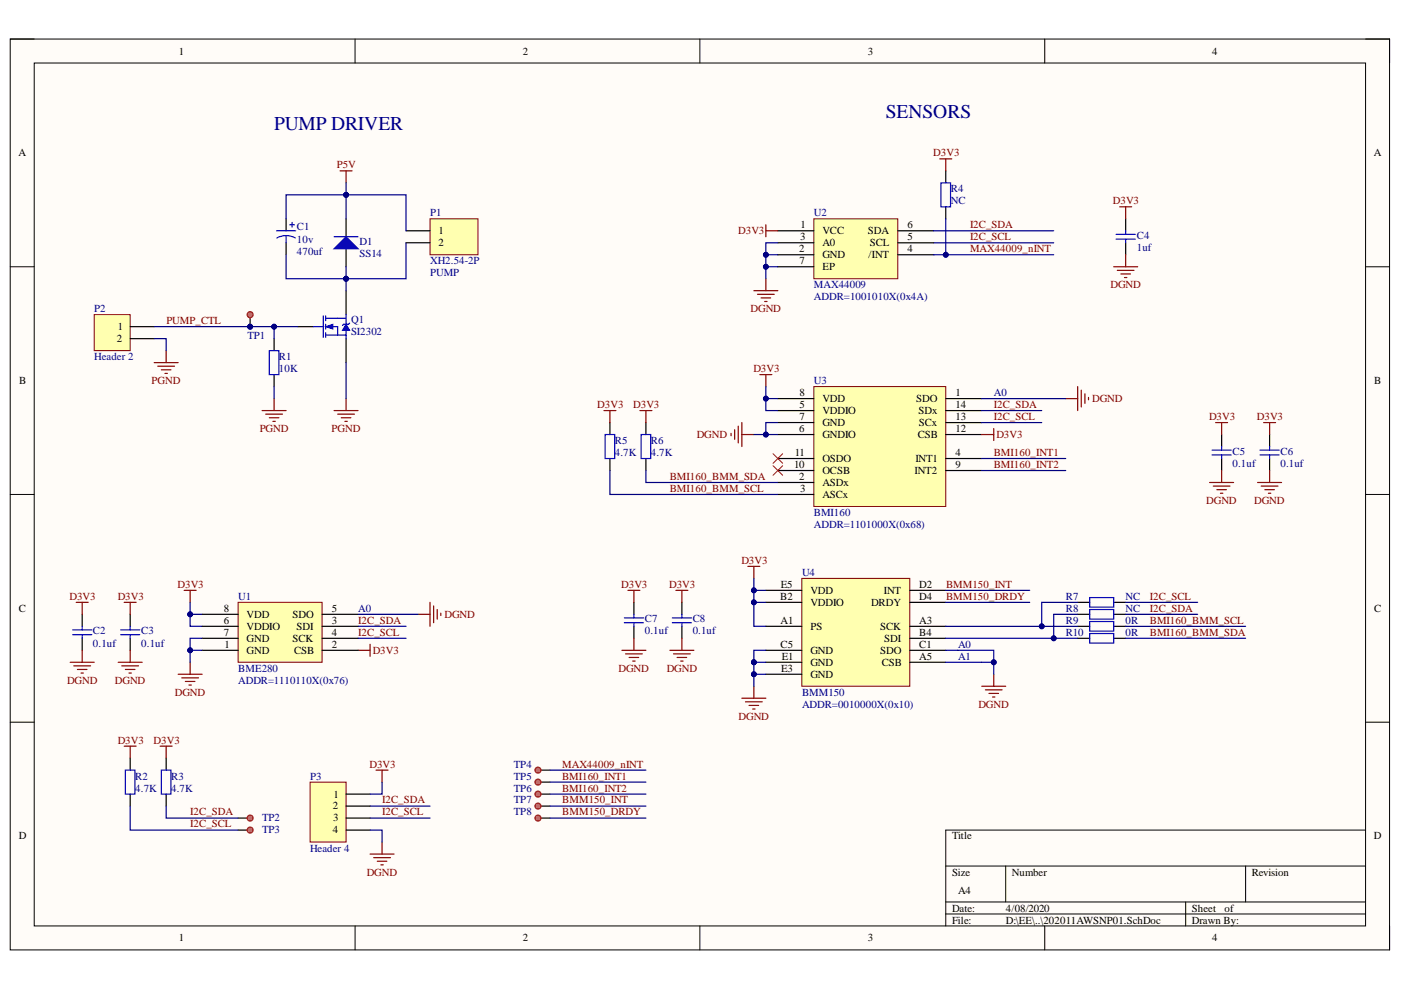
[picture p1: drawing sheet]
<svg xmlns="http://www.w3.org/2000/svg" width="297mm" height="210mm" viewBox="0 0 297 210" stroke-linecap="round" stroke-linejoin="round" font-family="sans-serif">
<path d="M2.2 8.3h292.4v193.1h-292.4z" fill-rule="evenodd" fill="#fffcf8"/>
<path d="M2.2 8.3h292.4v193.1h-292.4z" fill="none" stroke="#000" stroke-width=".21"/>
<path d="M7.3 13.4h282.2v182.9h-282.2z" fill-rule="evenodd" fill="#fffcf8"/>
<g fill="none" stroke="#000" stroke-width=".21">
<path d="M2.2 8.3h5.1M7.3 13.4h282.2v182.9h-282.2zM75.3 8.3v5.1M148.4 8.3v5.1M221.5 8.3v5.1M289.5 8.3h5.1v5.1M2.2 56.6h5.1M289.5 56.6h5.1M2.2 104.8h5.1M289.5 104.8h5.1M2.2 153.1h5.1M289.5 153.1h5.1"/>
<path d="M289.5 176h-89v20.3M75.3 196.3v5.1M148.4 196.3v5.1M200.5 183.6h89M200.5 191.2h89M200.5 193.8h89M213.2 183.6v7.6M221.5 196.3v5.1M251.4 191.2v5.1M264.1 183.6v7.6M294.6 196.3v5.1"/>
</g>
<path d="M55.6 87.1h5.1M56.3 87.8h3.6M57.1 88.6h2M57.9 89.3h.5M58.1 84.5v2.6M70.8 87.1h5.1M71.6 87.8h3.5M72.4 88.6h2M73.1 89.3h.5M73.4 84.5v2.6" fill="none" stroke="#800000" stroke-width=".25"/>
<path d="M58.1 71.8v2.5M58.1 79.4v2.6M63.2 69.3h3.3M73.4 61.6v5.1M73.4 71.8v5.1" fill="none" stroke="#000" stroke-width=".25"/>
<path d="M57.1 74.3h2v5.1h-2zM66.5 69.3h2M68.5 67v4.5M69 67.5h2.6M69 69.3h2.6M69 71h2.6M69 67v1M69 68.8v1M69 70.5v1" fill="none" stroke="#00f" stroke-width=".25"/>
<path d="M69 69.3l1.6-.5v1z" fill="#00f"/>
<path d="M69 69.3l1.6-.5v1z" fill="none" stroke="#00f" stroke-width=".21"/>
<path d="M73.4 68.8l.7 1.2h-1.5z" fill="#00f"/>
<path d="M73.4 68.8l.7 1.2h-1.5z" fill="none" stroke="#00f" stroke-width=".21"/>
<path d="M71.6 67.5h1.8M71.6 69.3v1.7h1.8M73.4 66.7v2.1M73.4 70v1.8M74.1 68.5l-.2 .3h-1l-.3 .2" fill="none" stroke="#00f" stroke-width=".25"/>
<path d="M91.2 46.4h10.1v7.6h-10.1z" fill-rule="evenodd" fill="#ffffb0"/>
<path d="M91.2 46.4h10.1v7.6h-10.1z" fill="none" stroke="#800000" stroke-width=".21"/>
<path d="M73.4 46.4v3.8M73.4 52.7v3.9M86.1 48.9h5.1M86.1 51.5h5.1" fill="none" stroke="#000" stroke-width=".25"/>
<path d="M70.8 52.7l2.6-2.5 2.5 2.5z" fill="#00f"/>
<path d="M70.8 52.7l2.6-2.5 2.5 2.5zM70.8 50.2h5.1" fill="none" stroke="#00f" stroke-width=".25"/>
<path d="M72.1 36.2h2.5M73.4 36.2v2.6" fill="none" stroke="#800000" stroke-width=".25"/>
<path d="M20 66.7h7.6v7.6h-7.6z" fill-rule="evenodd" fill="#ffffb0"/>
<path d="M20 66.7h7.6v7.6h-7.6z" fill="none" stroke="#800000" stroke-width=".21"/>
<path d="M27.6 69.3h5.1M27.6 71.8h5.1" fill="none" stroke="#000" stroke-width=".25"/>
<path d="M32.7 76.9h5.1M33.4 77.6h3.6M34.2 78.4h2M35 79.2h.5M35.2 74.3v2.6" fill="none" stroke="#800000" stroke-width=".25"/>
<circle cx="53" cy="69.3" r=".51" fill="#000080"/>
<circle cx="53" cy="69.3" r=".51" fill="none" stroke="#000080" stroke-width=".21"/>
<path d="M53 66.7v2.6" fill="none" stroke="#000" stroke-width=".25"/>
<circle cx="53" cy="69.3" r=".51" fill="#000080"/>
<circle cx="53" cy="69.3" r=".51" fill="none" stroke="#000080" stroke-width=".21"/>
<circle cx="53" cy="66.7" r=".64" fill="#e06666"/>
<circle cx="53" cy="66.7" r=".64" fill="none" stroke="#f00" stroke-width=".25"/>
<path d="M60.7 46.4v2.5M60.7 51.5v2.5" fill="none" stroke="#000" stroke-width=".25"/>
<path d="M58.6 48.9h4.1M60.7 49.9l1.2 .2 .7 .4M60.7 49.9l-1.3 .2-.7 .4M60.7 49.9v1.6M61.4 47.7h1M61.9 47.2v1" fill="none" stroke="#00f" stroke-width=".25"/>
<path d="M172.5 46.4h17.8v12.7h-17.8z" fill-rule="evenodd" fill="#ffffb0"/>
<path d="M172.5 46.4h17.8v12.7h-17.8z" fill="none" stroke="#800000" stroke-width=".21"/>
<path d="M164.9 51.5h7.6M164.9 48.9h7.6M164.9 54h7.6M164.9 56.6h7.6M190.3 51.5h7.7M190.3 48.9h7.7M190.3 54h7.7" fill="none" stroke="#000" stroke-width=".25"/>
<path d="M172.5 82h28v25.4h-28z" fill-rule="evenodd" fill="#ffffb0"/>
<path d="M172.5 82h28v25.4h-28z" fill="none" stroke="#800000" stroke-width=".21"/>
<g fill="none" stroke="#000" stroke-width=".25">
<path d="M200.5 36.2v2.6M200.5 43.8v2.6M238.7 46.4v2.5M238.7 51.5v2.5M129.3 89.6v2.5M129.3 97.2v2.6M136.9 89.6v2.5M136.9 97.2v2.6M164.9 87.1h7.6M164.9 84.5h7.6M164.9 97.2h7.6M164.9 92.1h7.6"/>
<path d="M164.9 89.6h7.6M164.9 99.8h7.6M200.5 87.1h7.7M200.5 84.5h7.7M200.5 97.2h7.7M200.5 92.1h7.7M200.5 89.6h7.7M200.5 99.8h7.7M259 92.1v2.6M259 97.2v2.6M269.2 92.1v2.6M269.2 97.2v2.6"/>
<path d="M164.9 102.3h7.6M164.9 104.8h7.6M17.4 130.3v2.5M17.4 135.3v2.6M27.6 130.3v2.5M27.6 135.3v2.6M134.4 127.7v2.6M134.4 132.8v2.5M144.6 127.7v2.6M144.6 132.8v2.5M228.5 127.7h2.5M228.5 130.3h2.5"/>
<path d="M228.5 132.8h2.5M228.5 135.3h2.5M236.1 127.7h2.6M236.1 130.3h2.6M236.1 132.8h2.6M236.1 135.3h2.6M27.6 160.7v2.6M27.6 168.4v2.5M35.2 160.7v2.6M35.2 168.4v2.5"/>
</g>
<g fill="none" stroke="#800000" stroke-width=".25">
<path d="M199.3 33.7h2.5M200.5 33.7v2.5M162.4 47.7v2.5M162.4 59.1v2.5M162.4 48.9h2.5M236.1 56.6h5.1M236.9 57.3h3.5M237.4 43.8h2.5M237.6 58.1h2.1M238.4 58.8h.5M238.7 43.8v2.6M238.7 54v2.6"/>
<path d="M159.8 61.6h5.1M160.6 62.4h3.6M161.1 79.4h2.5M161.4 63.2h2M162.1 63.9h.5M162.4 79.4v2.6M128 87.1h2.6M129.3 87.1v2.5M135.7 87.1h2.5M136.9 87.1v2.5M155 91.9v.5M155.8 91.1v2"/>
<path d="M156.5 90.4v3.5M157.3 89.6v5.1M157.3 92.1h2.5M208.2 92.1h2.5M210.7 90.9v2.5M226 84.5h2.5M228.5 82v5.1M229.3 82.7v3.6M230 83.5v2M230.8 84.3v.5M257.7 89.6h2.6M259 89.6v2.5"/>
<path d="M259 99.8v2.5M267.9 89.6h2.6M269.2 89.6v2.5M269.2 99.8v2.5M256.5 102.3h5M257.2 103.1h3.6M258 103.8h2M258.8 104.6h.5M266.6 102.3h5.1M267.4 103.1h3.6M268.2 103.8h2M268.9 104.6h.5"/>
<path d="M16.2 127.7h2.5M17.4 127.7v2.6M17.4 137.9v2.5M26.3 127.7h2.6M27.6 127.7v2.6M27.6 137.9v2.5M39 125.2h2.6M40.3 125.2v2.5M75.9 137.9h2.6M78.5 136.6v2.5M88.6 130.3h2.6M91.2 127.7v5.1"/>
<path d="M91.9 128.5v3.5M92.7 129.2v2.1M93.5 130v.5M131.9 137.9h5M132.6 138.6h3.6M133.1 125.2h2.6M133.4 139.4h2M134.4 125.2v2.5M134.4 135.3v2.6M142 137.9h5.1M142.8 138.6h3.6M143.3 125.2h2.5"/>
<path d="M143.6 139.4h2M144.6 125.2v2.5M144.6 135.3v2.6M158.6 120.1h2.5M159.8 120.1v2.5M14.9 140.4h5.1M15.6 141.2h3.6M16.4 141.9h2M17.2 142.7h.5M25.1 140.4h5M25.8 141.2h3.6M26.3 158.2h2.6"/>
<path d="M26.6 141.9h2M27.3 142.7h.6M27.6 158.2v2.5M34 158.2h2.5M35.2 158.2v2.5M37.8 143h5.1M38.5 143.7h3.6M39.3 144.5h2M40.1 145.2h.5M40.3 140.4v2.6M134.1 140.2h.6M144.3 140.2h.5"/>
<path d="M157.3 148h5.1M158.1 148.8h3.5M158.8 149.6h2M159.6 150.3h.5M159.8 145.5v2.5M208.2 145.5h5M208.9 146.3h3.6M209.7 147h2M210.4 147.8h.5M210.7 143v2.5"/>
</g>
<g fill="none" stroke="#00f" stroke-width=".25">
<path d="M199.5 38.8h2v5h-2zM236.6 50.7h4.1M236.6 49.7h4.1M238.7 48.9v.8M238.7 50.7v.8M128.3 92.1h2v5.1h-2zM135.9 92.1h2.1v5.1h-2.1zM257 95.4h4M257 96.5h4M259 94.7v.7M259 96.5v.7M267.1 95.4h4.1"/>
<path d="M267.1 96.5h4.1M269.2 94.7v.7M269.2 96.5v.7M15.4 133.6h4.1M15.4 134.6h4.1M17.4 132.8v.8M17.4 134.6v.7M25.6 133.6h4M25.6 134.6h4M27.6 132.8v.8M27.6 134.6v.7M132.4 131h4"/>
<path d="M132.4 132h4M134.4 130.3v.7M134.4 132v.8M142.5 131h4.1M142.5 132h4.1M144.6 130.3v.7M144.6 132v.8M231 126.7h5.1v2h-5.1zM231 129.2h5.1v2.1h-5.1zM231 131.8h5.1v2h-5.1zM231 134.3h5.1v2h-5.1zM26.6 163.3h2v5.1h-2z"/>
<path d="M34.2 163.3h2v5.1h-2z"/>
</g>
<path d="M163.9 96.2l2 2M163.9 98.7l2 2.1M165.9 96.2l-2 2M165.9 98.7l-2 2.1" fill="none" stroke="#f00" stroke-width=".21"/>
<path d="M50.5 127.7h17.8v12.7h-17.8z" fill-rule="evenodd" fill="#ffffb0"/>
<path d="M50.5 127.7h17.8v12.7h-17.8z" fill="none" stroke="#800000" stroke-width=".21"/>
<path d="M42.9 130.3h7.6M42.9 137.9h7.6M42.9 132.8h7.6M42.9 135.3h7.6M68.3 130.3h7.6M68.3 137.9h7.6M68.3 132.8h7.6M68.3 135.3h7.6M50.5 173.5h2.5" fill="none" stroke="#000" stroke-width=".25"/>
<circle cx="53" cy="173.5" r=".63" fill="#e06666"/>
<circle cx="53" cy="173.5" r=".63" fill="none" stroke="#f00" stroke-width=".25"/>
<path d="M50.5 176h2.5" fill="none" stroke="#000" stroke-width=".25"/>
<circle cx="53" cy="176" r=".63" fill="#e06666"/>
<circle cx="53" cy="176" r=".63" fill="none" stroke="#f00" stroke-width=".25"/>
<path d="M114.1 163.3h2.5" fill="none" stroke="#000" stroke-width=".25"/>
<circle cx="114.1" cy="163.3" r=".63" fill="#e06666"/>
<circle cx="114.1" cy="163.3" r=".63" fill="none" stroke="#f00" stroke-width=".25"/>
<path d="M114.1 165.8h2.5" fill="none" stroke="#000" stroke-width=".25"/>
<circle cx="114.1" cy="165.8" r=".63" fill="#e06666"/>
<circle cx="114.1" cy="165.8" r=".63" fill="none" stroke="#f00" stroke-width=".25"/>
<path d="M114.1 168.4h2.5" fill="none" stroke="#000" stroke-width=".25"/>
<circle cx="114.1" cy="168.4" r=".63" fill="#e06666"/>
<circle cx="114.1" cy="168.4" r=".63" fill="none" stroke="#f00" stroke-width=".25"/>
<path d="M114.1 170.9h2.5" fill="none" stroke="#000" stroke-width=".25"/>
<circle cx="114.1" cy="170.9" r=".63" fill="#e06666"/>
<circle cx="114.1" cy="170.9" r=".63" fill="none" stroke="#f00" stroke-width=".25"/>
<path d="M114.1 173.5h2.5" fill="none" stroke="#000" stroke-width=".25"/>
<circle cx="114.1" cy="173.5" r=".63" fill="#e06666"/>
<circle cx="114.1" cy="173.5" r=".63" fill="none" stroke="#f00" stroke-width=".25"/>
<path d="M170 122.6h22.9v22.9h-22.9z" fill-rule="evenodd" fill="#ffffb0"/>
<path d="M170 122.6h22.9v22.9h-22.9z" fill="none" stroke="#800000" stroke-width=".21"/>
<path d="M162.4 132.8h7.6M162.4 125.2h7.6M162.4 137.9h7.6M162.4 127.7h7.6M192.9 132.8h7.6M192.9 125.2h7.6M192.9 137.9h7.6M192.9 127.7h7.6M192.9 135.3h7.6M162.4 140.4h7.6M162.4 143h7.6M192.9 140.4h7.6" fill="none" stroke="#000" stroke-width=".25"/>
<path d="M210.7 140.4v2.6" fill="none" stroke="#000080" stroke-width=".25"/>
<circle cx="210.7" cy="140.4" r=".51" fill="#000080"/>
<circle cx="210.7" cy="140.4" r=".51" fill="none" stroke="#000080" stroke-width=".21"/>
<path d="M32.7 71.8h2.5v2.5M32.7 69.3h30.5M27.6 170.9v5.1h22.9" fill="none" stroke="#000080" stroke-width=".25"/>
<circle cx="58.1" cy="69.3" r=".51" fill="#000080"/>
<circle cx="58.1" cy="69.3" r=".51" fill="none" stroke="#000080" stroke-width=".21"/>
<circle cx="53" cy="69.3" r=".51" fill="#000080"/>
<circle cx="53" cy="69.3" r=".51" fill="none" stroke="#000080" stroke-width=".21"/>
<path d="M42.9 135.3h-2.6v2.6h2.6M35.2 170.9v2.6h15.3" fill="none" stroke="#000080" stroke-width=".25"/>
<circle cx="40.3" cy="137.9" r=".51" fill="#000080"/>
<circle cx="40.3" cy="137.9" r=".51" fill="none" stroke="#000080" stroke-width=".21"/>
<path d="M40.3 130.3v2.5h2.6" fill="none" stroke="#000080" stroke-width=".25"/>
<circle cx="40.3" cy="130.3" r=".51" fill="#000080"/>
<circle cx="40.3" cy="130.3" r=".51" fill="none" stroke="#000080" stroke-width=".21"/>
<path d="M40.3 127.7v2.6h2.6" fill="none" stroke="#000080" stroke-width=".25"/>
<circle cx="40.3" cy="130.3" r=".51" fill="#000080"/>
<circle cx="40.3" cy="130.3" r=".51" fill="none" stroke="#000080" stroke-width=".21"/>
<path d="M60.7 54v5.1h12.7" fill="none" stroke="#000080" stroke-width=".25"/>
<circle cx="73.4" cy="59.1" r=".51" fill="#000080"/>
<circle cx="73.4" cy="59.1" r=".51" fill="none" stroke="#000080" stroke-width=".21"/>
<path d="M60.7 46.4v-5.1h12.7v5.1" fill="none" stroke="#000080" stroke-width=".25"/>
<circle cx="73.4" cy="41.3" r=".51" fill="#000080"/>
<circle cx="73.4" cy="41.3" r=".51" fill="none" stroke="#000080" stroke-width=".21"/>
<path d="M86.1 51.5v7.6h-12.7" fill="none" stroke="#000080" stroke-width=".25"/>
<circle cx="73.4" cy="59.1" r=".51" fill="#000080"/>
<circle cx="73.4" cy="59.1" r=".51" fill="none" stroke="#000080" stroke-width=".21"/>
<path d="M73.4 41.3h12.7v7.6" fill="none" stroke="#000080" stroke-width=".25"/>
<circle cx="73.4" cy="41.3" r=".51" fill="#000080"/>
<circle cx="73.4" cy="41.3" r=".51" fill="none" stroke="#000080" stroke-width=".21"/>
<g fill="none" stroke="#000080" stroke-width=".25">
<path d="M129.3 99.8v5h35.6M136.9 99.8v2.5h28M75.9 135.3h10.2M75.9 132.8h10.2M75.9 130.3h12.7M159.8 140.4v2.6h2.6M78.5 170.9h12.7M78.5 173.5h12.7M116.6 170.9h20.3M116.6 168.4h20.3M116.6 165.8h20.3M116.6 163.3h20.3"/>
<path d="M116.6 173.5h20.3"/>
</g>
<circle cx="159.8" cy="143" r=".51" fill="#000080"/>
<circle cx="159.8" cy="143" r=".51" fill="none" stroke="#000080" stroke-width=".21"/>
<circle cx="159.8" cy="140.4" r=".51" fill="#000080"/>
<circle cx="159.8" cy="140.4" r=".51" fill="none" stroke="#000080" stroke-width=".21"/>
<path d="M159.8 140.4h2.6" fill="none" stroke="#000080" stroke-width=".25"/>
<circle cx="159.8" cy="140.4" r=".51" fill="#000080"/>
<circle cx="159.8" cy="140.4" r=".51" fill="none" stroke="#000080" stroke-width=".21"/>
<path d="M162.4 137.9h-2.6v2.5" fill="none" stroke="#000080" stroke-width=".25"/>
<circle cx="159.8" cy="140.4" r=".51" fill="#000080"/>
<circle cx="159.8" cy="140.4" r=".51" fill="none" stroke="#000080" stroke-width=".21"/>
<path d="M159.8 127.7v5.1h2.6" fill="none" stroke="#000080" stroke-width=".25"/>
<circle cx="159.8" cy="127.7" r=".51" fill="#000080"/>
<circle cx="159.8" cy="127.7" r=".51" fill="none" stroke="#000080" stroke-width=".21"/>
<path d="M159.8 125.2v2.5h2.6" fill="none" stroke="#000080" stroke-width=".25"/>
<circle cx="159.8" cy="125.2" r=".51" fill="#000080"/>
<circle cx="159.8" cy="125.2" r=".51" fill="none" stroke="#000080" stroke-width=".21"/>
<circle cx="159.8" cy="127.7" r=".51" fill="#000080"/>
<circle cx="159.8" cy="127.7" r=".51" fill="none" stroke="#000080" stroke-width=".21"/>
<path d="M159.8 122.6v2.6h2.6" fill="none" stroke="#000080" stroke-width=".25"/>
<circle cx="159.8" cy="125.2" r=".51" fill="#000080"/>
<circle cx="159.8" cy="125.2" r=".51" fill="none" stroke="#000080" stroke-width=".21"/>
<path d="M159.8 92.1h5.1" fill="none" stroke="#000080" stroke-width=".25"/>
<circle cx="162.4" cy="92.1" r=".51" fill="#000080"/>
<circle cx="162.4" cy="92.1" r=".51" fill="none" stroke="#000080" stroke-width=".21"/>
<path d="M164.9 89.6h-2.5v2.5" fill="none" stroke="#000080" stroke-width=".25"/>
<circle cx="162.4" cy="92.1" r=".51" fill="#000080"/>
<circle cx="162.4" cy="92.1" r=".51" fill="none" stroke="#000080" stroke-width=".21"/>
<path d="M162.4 84.5v2.6h2.5" fill="none" stroke="#000080" stroke-width=".25"/>
<circle cx="162.4" cy="84.5" r=".51" fill="#000080"/>
<circle cx="162.4" cy="84.5" r=".51" fill="none" stroke="#000080" stroke-width=".21"/>
<path d="M162.4 82v2.5h2.5" fill="none" stroke="#000080" stroke-width=".25"/>
<circle cx="162.4" cy="84.5" r=".51" fill="#000080"/>
<circle cx="162.4" cy="84.5" r=".51" fill="none" stroke="#000080" stroke-width=".21"/>
<path d="M164.9 56.6h-2.5v2.5" fill="none" stroke="#000080" stroke-width=".25"/>
<circle cx="162.4" cy="56.6" r=".51" fill="#000080"/>
<circle cx="162.4" cy="56.6" r=".51" fill="none" stroke="#000080" stroke-width=".21"/>
<path d="M164.9 54h-2.5v2.6" fill="none" stroke="#000080" stroke-width=".25"/>
<circle cx="162.4" cy="54" r=".51" fill="#000080"/>
<circle cx="162.4" cy="54" r=".51" fill="none" stroke="#000080" stroke-width=".21"/>
<circle cx="162.4" cy="56.6" r=".51" fill="#000080"/>
<circle cx="162.4" cy="56.6" r=".51" fill="none" stroke="#000080" stroke-width=".21"/>
<path d="M164.9 51.5h-2.5v2.5" fill="none" stroke="#000080" stroke-width=".25"/>
<circle cx="162.4" cy="54" r=".51" fill="#000080"/>
<circle cx="162.4" cy="54" r=".51" fill="none" stroke="#000080" stroke-width=".21"/>
<path d="M198 54h2.5" fill="none" stroke="#000080" stroke-width=".25"/>
<circle cx="200.5" cy="54" r=".51" fill="#000080"/>
<circle cx="200.5" cy="54" r=".51" fill="none" stroke="#000080" stroke-width=".21"/>
<path d="M198 51.5h25.4M198 48.9h25.4M200.5 135.3h28M200.5 137.9h2.6M200.5 140.4h7.7" fill="none" stroke="#000080" stroke-width=".25"/>
<circle cx="223.4" cy="135.3" r=".51" fill="#000080"/>
<circle cx="223.4" cy="135.3" r=".51" fill="none" stroke="#000080" stroke-width=".21"/>
<path d="M200.5 132.8h28" fill="none" stroke="#000080" stroke-width=".25"/>
<circle cx="220.9" cy="132.8" r=".51" fill="#000080"/>
<circle cx="220.9" cy="132.8" r=".51" fill="none" stroke="#000080" stroke-width=".21"/>
<path d="M200.5 46.4v7.6h22.9M200.5 127.7h17.8M200.5 125.2h17.8" fill="none" stroke="#000080" stroke-width=".25"/>
<circle cx="200.5" cy="54" r=".51" fill="#000080"/>
<circle cx="200.5" cy="54" r=".51" fill="none" stroke="#000080" stroke-width=".21"/>
<path d="M203.1 137.9h7.6v2.5h-2.5" fill="none" stroke="#000080" stroke-width=".25"/>
<circle cx="210.7" cy="140.4" r=".51" fill="#000080"/>
<circle cx="210.7" cy="140.4" r=".51" fill="none" stroke="#000080" stroke-width=".21"/>
<path d="M208.2 99.8h17.8M208.2 97.2h17.8M208.2 89.6h12.7M208.2 87.1h12.7M208.2 84.5h17.8M228.5 127.7h-7.6v5.1" fill="none" stroke="#000080" stroke-width=".25"/>
<circle cx="220.9" cy="132.8" r=".51" fill="#000080"/>
<circle cx="220.9" cy="132.8" r=".51" fill="none" stroke="#000080" stroke-width=".21"/>
<path d="M228.5 130.3h-5.1v5" fill="none" stroke="#000080" stroke-width=".25"/>
<circle cx="223.4" cy="135.3" r=".51" fill="#000080"/>
<circle cx="223.4" cy="135.3" r=".51" fill="none" stroke="#000080" stroke-width=".21"/>
<path d="M40.3 137.9v2.5M238.7 135.3h25.4M238.7 132.8h25.4M238.7 130.3h15.2M238.7 127.7h15.2" fill="none" stroke="#000080" stroke-width=".25"/>
<circle cx="40.3" cy="137.9" r=".51" fill="#000080"/>
<circle cx="40.3" cy="137.9" r=".51" fill="none" stroke="#000080" stroke-width=".21"/>
<path d="M58.1 69.3v2.5M58.1 82v2.5" fill="none" stroke="#000080" stroke-width=".25"/>
<circle cx="58.1" cy="69.3" r=".51" fill="#000080"/>
<circle cx="58.1" cy="69.3" r=".51" fill="none" stroke="#000080" stroke-width=".21"/>
<path d="M73.4 56.6v5M73.4 76.9v7.6" fill="none" stroke="#000080" stroke-width=".25"/>
<circle cx="73.4" cy="59.1" r=".51" fill="#000080"/>
<circle cx="73.4" cy="59.1" r=".51" fill="none" stroke="#000080" stroke-width=".21"/>
<path d="M73.4 38.8v2.5" fill="none" stroke="#000080" stroke-width=".25"/>
<circle cx="73.4" cy="41.3" r=".51" fill="#000080"/>
<circle cx="73.4" cy="41.3" r=".51" fill="none" stroke="#000080" stroke-width=".21"/>
<path d="M159.8 143v2.5" fill="none" stroke="#000080" stroke-width=".25"/>
<circle cx="159.8" cy="143" r=".51" fill="#000080"/>
<circle cx="159.8" cy="143" r=".51" fill="none" stroke="#000080" stroke-width=".21"/>
<path d="M65.7 165.8h7.7v12.7h-7.7z" fill-rule="evenodd" fill="#ffffb0"/>
<path d="M65.7 165.8h7.7v12.7h-7.7z" fill="none" stroke="#800000" stroke-width=".21"/>
<path d="M73.4 168.4h5.1M73.4 170.9h5.1M73.4 173.5h5.1M73.4 176h5.1" fill="none" stroke="#000" stroke-width=".25"/>
<path d="M79.7 163.3h2.6M81 163.3v2.5M81 178.5v2.6M78.5 181.1h5M79.2 181.8h3.6M80 182.6h2M80.7 183.4h.6" fill="none" stroke="#800000" stroke-width=".25"/>
<path d="M78.5 176h2.5v2.5M81 165.8v2.6h-2.5" fill="none" stroke="#000080" stroke-width=".25"/>
<g font-size="4.1" fill="#000080">
<text x="58.1" y="27.6">PUMP DRIVER</text>
<text x="187.8" y="25.1">SENSORS</text>
</g>
<g font-size="2.3">
<text x="37.9" y="11.6">1</text>
<text x="110.8" y="11.6">2</text>
<text x="184" y="11.6">3</text>
<text x="257" y="11.6">4</text>
<text x="3.9" y="33.1">A</text>
<text x="291.3" y="33.1">A</text>
<text x="93" y="49.7">1</text>
<text x="93" y="52.3">2</text>
<text x="169.5" y="53.5">2</text>
<text x="169.6" y="51">3</text>
<text x="169.7" y="48.4">1</text>
<text x="174.4" y="49.7">VCC</text>
<text x="174.4" y="52.3">A0</text>
<text x="184" y="49.7">SDA</text>
<text x="184.4" y="52.3">SCL</text>
<text x="192.4" y="51">5</text>
<text x="192.4" y="53.5">4</text>
<text x="192.4" y="48.4">6</text>
<text x="169.5" y="56.1">7</text>
<text x="174.4" y="54.8">GND</text>
<text x="174.4" y="57.3">EP</text>
<text x="184.2" y="54.8">/INT</text>
<text x="25" y="70">1</text>
<text x="24.8" y="72.5">2</text>
<text x="4.1" y="81.4">B</text>
<text x="169.5" y="84">8</text>
<text x="202.6" y="84">1</text>
<text x="291.4" y="81.4">B</text>
<text x="169.5" y="86.5">5</text>
<text x="169.5" y="89">7</text>
<text x="174.4" y="87.8">VDDIO</text>
<text x="174.4" y="85.2">VDD</text>
<text x="194.2" y="85.2">SDO</text>
<text x="194.7" y="87.8">SDx</text>
<text x="202.6" y="86.5">14</text>
<text x="202.6" y="89">13</text>
<text x="169.5" y="91.6">6</text>
<text x="174.4" y="92.9">GNDIO</text>
<text x="174.4" y="90.3">GND</text>
<text x="194.6" y="92.9">CSB</text>
<text x="194.8" y="90.3">SCx</text>
<text x="202.6" y="91.6">12</text>
<text x="168.4" y="99.3">10</text>
<text x="168.5" y="96.7">11</text>
<text x="169.5" y="101.8">2</text>
<text x="174.4" y="98">OSDO</text>
<text x="174.4" y="100.5">OCSB</text>
<text x="193.9" y="100.5">INT2</text>
<text x="194.1" y="98">INT1</text>
<text x="202.6" y="96.7">4</text>
<text x="202.6" y="99.3">9</text>
<text x="169.6" y="104.3">3</text>
<text x="174.4" y="103.1">ASDx</text>
<text x="174.4" y="105.6">ASCx</text>
<text x="165.6" y="124.6">E5</text>
<text x="171.8" y="125.9">VDD</text>
<text x="187.4" y="125.9">INT</text>
<text x="194.9" y="124.6">D2</text>
<text x="4" y="129.7">C</text>
<text x="47.5" y="129.7">8</text>
<text x="52.3" y="131">VDD</text>
<text x="62" y="131">SDO</text>
<text x="70.4" y="129.7">5</text>
<text x="165.4" y="127.2">B2</text>
<text x="171.8" y="128.4">VDDIO</text>
<text x="184.7" y="128.4">DRDY</text>
<text x="194.9" y="127.2">D4</text>
<text x="291.4" y="129.7">C</text>
<text x="47.5" y="132.2">6</text>
<text x="47.5" y="134.8">7</text>
<text x="47.6" y="137.4">1</text>
<text x="52.3" y="133.5">VDDIO</text>
<text x="52.3" y="136.1">GND</text>
<text x="62" y="136.1">SCK</text>
<text x="62.9" y="133.5">SDI</text>
<text x="70.4" y="137.4">2</text>
<text x="70.4" y="132.2">3</text>
<text x="70.4" y="134.8">4</text>
<text x="165.5" y="132.2">A1</text>
<text x="165.5" y="137.4">C5</text>
<text x="171.8" y="133.5">PS</text>
<text x="186.6" y="133.5">SCK</text>
<text x="187.5" y="136.1">SDI</text>
<text x="194.9" y="137.4">C1</text>
<text x="194.9" y="134.8">B4</text>
<text x="194.9" y="132.2">A3</text>
<text x="52.3" y="138.7">GND</text>
<text x="62.3" y="138.7">CSB</text>
<text x="165.6" y="142.5">E3</text>
<text x="165.7" y="139.9">E1</text>
<text x="171.8" y="138.7">GND</text>
<text x="171.8" y="141.2">GND</text>
<text x="171.8" y="143.7">GND</text>
<text x="186.6" y="138.7">SDO</text>
<text x="187" y="141.2">CSB</text>
<text x="194.9" y="139.9">A5</text>
<text x="70.6" y="171.6">2</text>
<text x="70.7" y="169.1">1</text>
<text x="4" y="178">D</text>
<text x="70.6" y="176.7">4</text>
<text x="70.6" y="174.2">3</text>
<text x="201.9" y="178">Title</text>
<text x="291.3" y="178">D</text>
<text x="201.9" y="185.7">Size</text>
<text x="214.5" y="185.7">Number</text>
<text x="265.4" y="185.7">Revision</text>
<text x="203.1" y="189.5">A4</text>
<text x="201.9" y="193.3">Date:</text>
<text x="201.9" y="195.8">File:</text>
<text x="213.3" y="193.3">4/08/2020</text>
<text x="213.3" y="195.8">D:\EE\..\202011AWSNP01.SchDoc</text>
<text x="252.7" y="193.3">Sheet</text>
<text x="252.7" y="195.8">Drawn By:</text>
<text x="259.6" y="193.3">of</text>
<text x="37.9" y="199.6">1</text>
<text x="110.8" y="199.6">2</text>
<text x="184" y="199.6">3</text>
<text x="257" y="199.6">4</text>
</g>
<g font-size="2.3" fill="#800000">
<text x="71.4" y="35.7">P5V</text>
<text x="197.9" y="33.1">D3V3</text>
<text x="235.9" y="43.3">D3V3</text>
<text x="156.5" y="49.7">D3V3</text>
<text x="205.7" y="48.4">I2C_SDA</text>
<text x="205.7" y="51">I2C_SCL</text>
<text x="205.7" y="53.5">MAX44009_nINT</text>
<text x="235.4" y="61.1">DGND</text>
<text x="35.3" y="68.7">PUMP_CTL</text>
<text x="159.1" y="66.2">DGND</text>
<text x="32.1" y="81.4">PGND</text>
<text x="159.7" y="78.9">D3V3</text>
<text x="126.6" y="86.5">D3V3</text>
<text x="134.3" y="86.5">D3V3</text>
<text x="210.7" y="86.5">I2C_SDA</text>
<text x="210.7" y="89">I2C_SCL</text>
<text x="231.5" y="85.2">DGND</text>
<text x="256.3" y="89">D3V3</text>
<text x="266.5" y="89">D3V3</text>
<text x="55.1" y="91.6">PGND</text>
<text x="70.3" y="91.6">PGND</text>
<text x="147.7" y="92.9">DGND</text>
<text x="211.2" y="92.9">D3V3</text>
<text x="142" y="101.8">BMI160_BMM_SDA</text>
<text x="210.7" y="96.7">BMI160_INT1</text>
<text x="210.7" y="99.3">BMI160_INT2</text>
<text x="142" y="104.3">BMI160_BMM_SCL</text>
<text x="255.7" y="106.9">DGND</text>
<text x="265.9" y="106.9">DGND</text>
<text x="157.2" y="119.5">D3V3</text>
<text x="37.6" y="124.6">D3V3</text>
<text x="131.7" y="124.6">D3V3</text>
<text x="141.9" y="124.6">D3V3</text>
<text x="200.6" y="124.6">BMM150_INT</text>
<text x="14.7" y="127.2">D3V3</text>
<text x="25" y="127.2">D3V3</text>
<text x="94.2" y="131">DGND</text>
<text x="200.6" y="127.2">BMM150_DRDY</text>
<text x="243.8" y="127.2">I2C_SCL</text>
<text x="243.8" y="129.7">I2C_SDA</text>
<text x="76" y="132.2">I2C_SDA</text>
<text x="76" y="134.8">I2C_SCL</text>
<text x="243.8" y="134.8">BMI160_BMM_SDA</text>
<text x="243.8" y="132.2">BMI160_BMM_SCL</text>
<text x="79" y="138.7">D3V3</text>
<text x="131.1" y="142.5">DGND</text>
<text x="141.4" y="142.5">DGND</text>
<text x="14.2" y="145">DGND</text>
<text x="24.4" y="145">DGND</text>
<text x="37.1" y="147.5">DGND</text>
<text x="156.6" y="152.6">DGND</text>
<text x="207.4" y="150.1">DGND</text>
<text x="25" y="157.7">D3V3</text>
<text x="32.6" y="157.7">D3V3</text>
<text x="78.3" y="162.7">D3V3</text>
<text x="119.2" y="165.3">BMI160_INT1</text>
<text x="119.2" y="167.8">BMI160_INT2</text>
<text x="119.2" y="162.7">MAX44009_nINT</text>
<text x="40.4" y="172.9">I2C_SDA</text>
<text x="81" y="170.4">I2C_SDA</text>
<text x="81" y="172.9">I2C_SCL</text>
<text x="119.2" y="170.4">BMM150_INT</text>
<text x="119.2" y="172.9">BMM150_DRDY</text>
<text x="40.4" y="175.4">I2C_SCL</text>
<text x="77.7" y="185.7">DGND</text>
</g>
<g font-size="2.3" fill="#000080">
<text x="201.6" y="40.8">R4</text>
<text x="91.2" y="45.8">P1</text>
<text x="172.6" y="45.8">U2</text>
<text x="201.6" y="43.3">NC</text>
<text x="62.9" y="51.5">10v</text>
<text x="62.9" y="48.9">C1</text>
<text x="76.2" y="52">D1</text>
<text x="241" y="53.3">1uf</text>
<text x="241" y="50.7">C4</text>
<text x="62.9" y="54">470uf</text>
<text x="76.2" y="54.5">SS14</text>
<text x="91.2" y="56.1">XH2.54-2P</text>
<text x="91.2" y="58.6">PUMP</text>
<text x="172.6" y="61.1">MAX44009</text>
<text x="172.6" y="63.7">ADDR=1001010X(0x4A)</text>
<text x="20" y="66.2">P2</text>
<text x="52.5" y="71.8">TP1</text>
<text x="74.4" y="68.5">Q1</text>
<text x="74.4" y="71">SI2302</text>
<text x="20" y="76.3">Header 2</text>
<text x="59.1" y="76.3">R1</text>
<text x="59.1" y="78.9">10K</text>
<text x="172.6" y="81.4">U3</text>
<text x="210.7" y="84">A0</text>
<text x="130.4" y="94.2">R5</text>
<text x="138" y="94.2">R6</text>
<text x="130.4" y="96.7">4.7K</text>
<text x="138" y="96.7">4.7K</text>
<text x="261.3" y="99">0.1uf</text>
<text x="261.3" y="96.5">C5</text>
<text x="271.5" y="99">0.1uf</text>
<text x="271.5" y="96.5">C6</text>
<text x="172.6" y="109.4">BMI160</text>
<text x="172.6" y="111.9">ADDR=1101000X(0x68)</text>
<text x="170" y="122.1">U4</text>
<text x="50.5" y="127.2">U1</text>
<text x="76" y="129.7">A0</text>
<text x="136.7" y="132">C7</text>
<text x="146.9" y="132">C8</text>
<text x="226" y="127.2">R7</text>
<text x="226" y="129.7">R8</text>
<text x="238.7" y="127.2">NC</text>
<text x="238.7" y="129.7">NC</text>
<text x="19.7" y="137.1">0.1uf</text>
<text x="19.7" y="134.5">C2</text>
<text x="29.9" y="137.1">0.1uf</text>
<text x="29.9" y="134.5">C3</text>
<text x="136.7" y="134.5">0.1uf</text>
<text x="146.9" y="134.5">0.1uf</text>
<text x="203.1" y="137.4">A0</text>
<text x="226" y="132.2">R9</text>
<text x="226" y="134.8">R10</text>
<text x="238.7" y="132.2">0R</text>
<text x="238.7" y="134.8">0R</text>
<text x="50.5" y="142.5">BME280</text>
<text x="203.1" y="139.9">A1</text>
<text x="50.5" y="145">ADDR=1110110X(0x76)</text>
<text x="170" y="147.5">BMM150</text>
<text x="170" y="150.1">ADDR=0010000X(0x10)</text>
<text x="28.7" y="167.8">4.7K</text>
<text x="28.7" y="165.3">R2</text>
<text x="36.3" y="167.8">4.7K</text>
<text x="36.3" y="165.3">R3</text>
<text x="65.7" y="165.3">P3</text>
<text x="109" y="162.7">TP4</text>
<text x="109" y="165.3">TP5</text>
<text x="109" y="167.8">TP6</text>
<text x="109" y="170.4">TP7</text>
<text x="109" y="172.9">TP8</text>
<text x="55.6" y="174.2">TP2</text>
<text x="55.6" y="176.7">TP3</text>
<text x="65.7" y="180.6">Header 4</text>
</g>
</svg>
